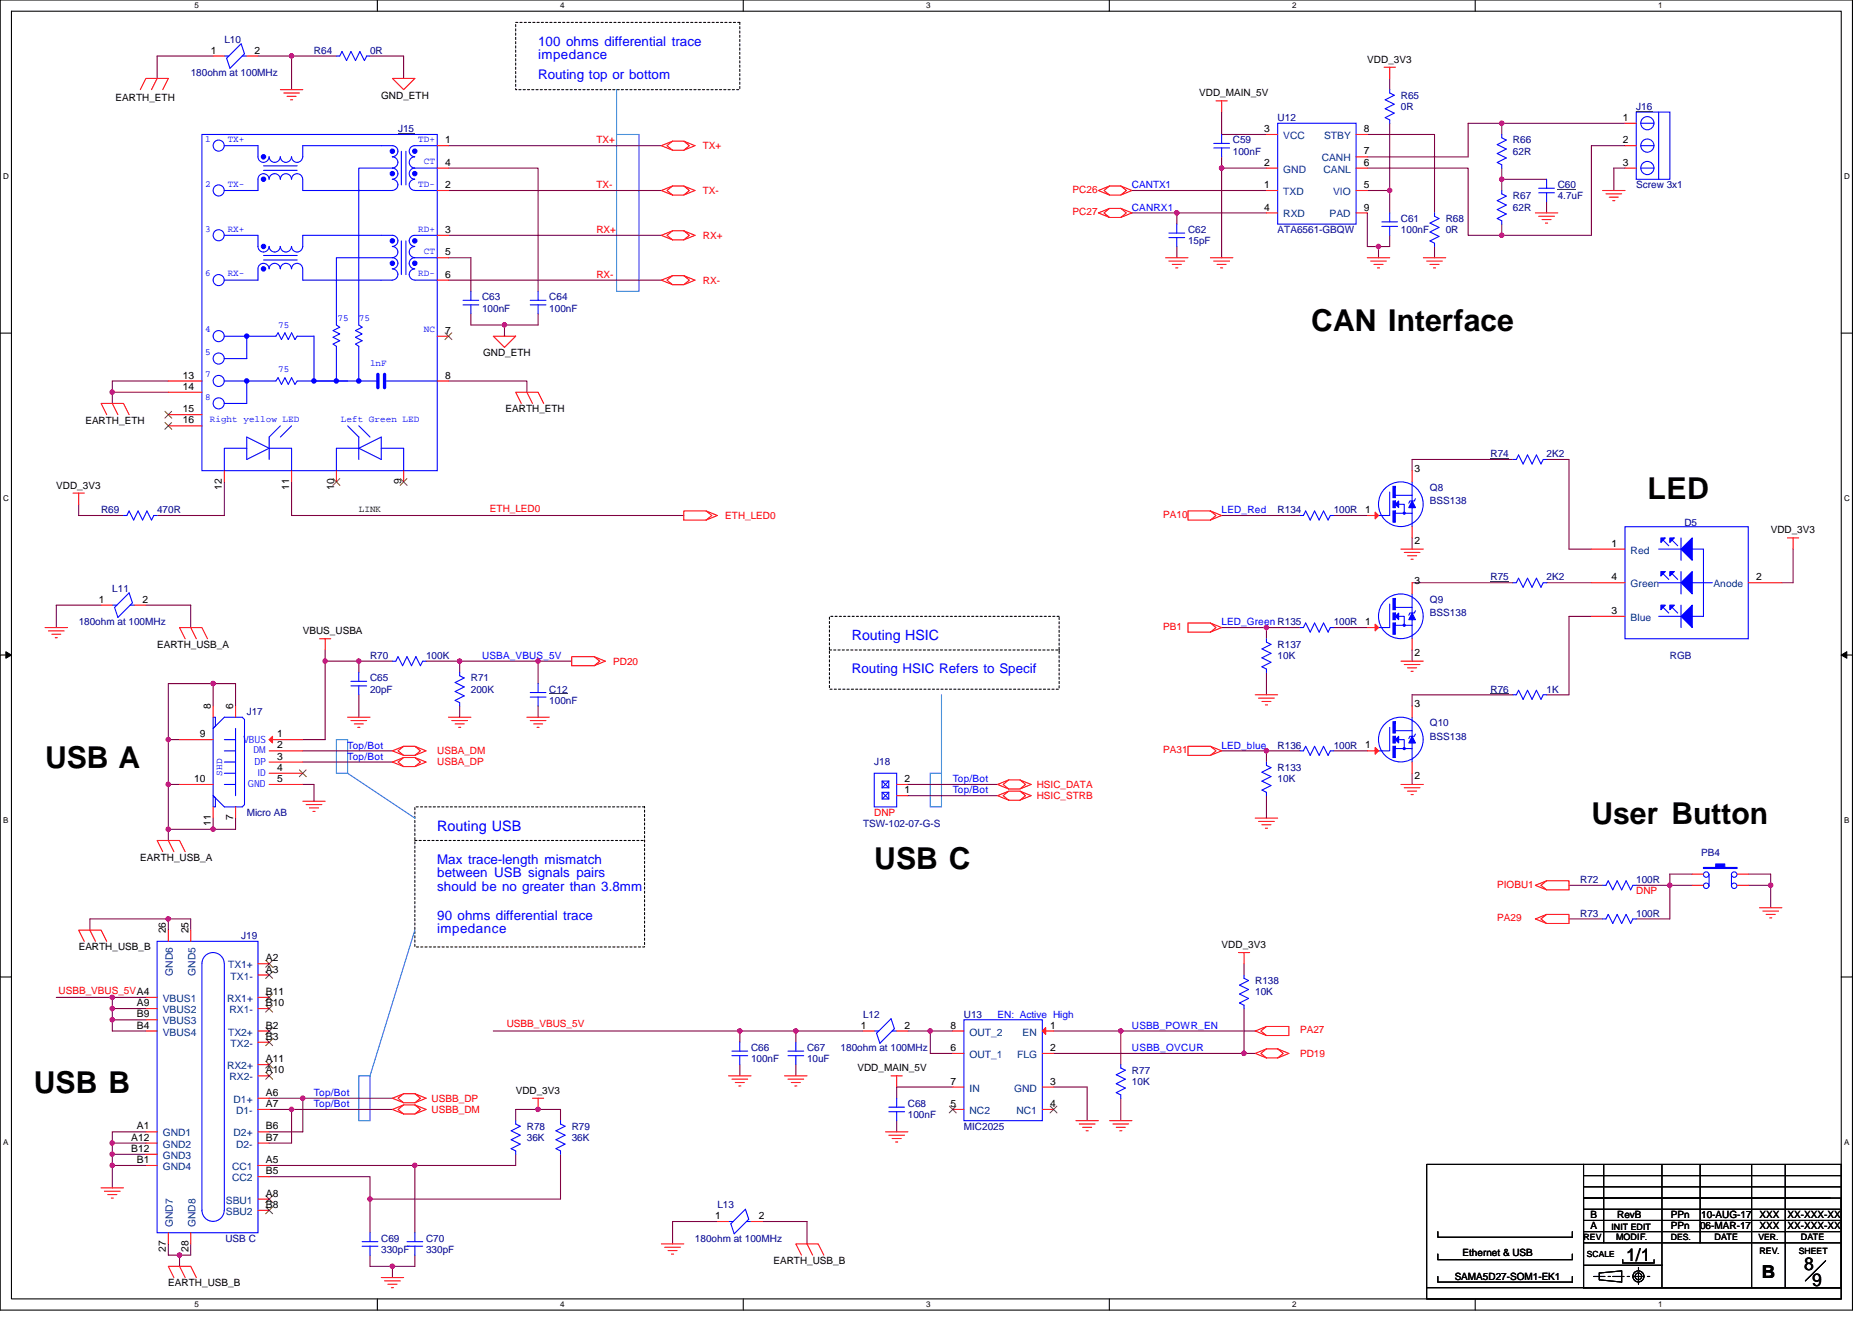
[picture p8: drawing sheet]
<svg xmlns="http://www.w3.org/2000/svg" width="297mm" height="210mm" viewBox="0 0 297 210" stroke-linecap="round" stroke-linejoin="round" font-family="sans-serif">
<path d="M0 0h293.9v207.9h-293.9zM1.8 1.8h290.4v204.3h-290.4z" fill="none" stroke="#000" stroke-width=".17"/>
<g fill="#fff">
<path d="M30.8 .2h.7v1.4h-.7z"/>
<path d="M30.8 206.3h.7v1.4h-.7z"/>
</g>
<path d="M59.9 0v1.8M59.9 206.1v1.8" fill="none" stroke="#000" stroke-width=".17"/>
<g fill="#fff">
<path d="M88.9 .2h.7v1.4h-.7z"/>
<path d="M88.9 206.3h.7v1.4h-.7z"/>
</g>
<path d="M117.9 0v1.8M117.9 206.1v1.8" fill="none" stroke="#000" stroke-width=".17"/>
<g fill="#fff">
<path d="M147 .2h.7v1.4h-.7z"/>
<path d="M147 206.3h.7v1.4h-.7z"/>
</g>
<path d="M176 0v1.8M176 206.1v1.8" fill="none" stroke="#000" stroke-width=".17"/>
<g fill="#fff">
<path d="M205 .2h.7v1.4h-.7z"/>
<path d="M205 206.3h.7v1.4h-.7z"/>
</g>
<path d="M234.1 0v1.8M234.1 206.1v1.8" fill="none" stroke="#000" stroke-width=".17"/>
<g fill="#fff">
<path d="M263.1 .2h.7v1.4h-.7z"/>
<path d="M263.1 206.3h.7v1.4h-.7z"/>
<path d="M.5 27.3h.9v1.4h-.9z"/>
<path d="M292.6 27.3h.9v1.4h-.9z"/>
<path d="M.5 78.4h.9v1.4h-.9z"/>
<path d="M292.6 78.4h.9v1.4h-.9z"/>
</g>
<path d="M0 52.9h1.8M292.2 52.9h1.7" fill="none" stroke="#000" stroke-width=".17"/>
<g fill="#fff">
<path d="M.5 129.5h.8v1.4h-.8z"/>
<path d="M292.6 129.5h.9v1.4h-.9z"/>
</g>
<path d="M0 103.9h1.8M292.2 103.9h1.7" fill="none" stroke="#000" stroke-width=".17"/>
<path d="M.9 103.4l.9 .5-.9 .5zM292.2 103.9l.8-.5v1z" fill="#000" stroke="#000" stroke-width=".16"/>
<g fill="#fff">
<path d="M.5 180.5h.8v1.4h-.8z"/>
<path d="M292.6 180.5h.9v1.4h-.9z"/>
</g>
<g fill="none" stroke="#000" stroke-width=".17">
<path d="M0 155h1.8M292.2 155h1.7M228.2 199v.9h21.3v-.9M228.2 195.4v.9h21.3v-.9M251.3 186.5h40.9M251.3 193.6h40.7M251.3 191.9h40.7M251.3 190.1h39.1M251.3 188.3h40.9M251.3 197.2h40.9M251.3 184.7h-24.9v19.6M251.3 195.4h40.9"/>
<path d="M251.3 184.7h40.9v19.6h-40.9zM251.3 190.1h40.9v14.2h-40.9zM254.5 184.7v12.5M257.5 199.9v.5h5v-.5M263.7 184.7v19.6M269.8 184.7v12.5M277.9 184.7v19.6M283.3 184.7v19.6M226.4 204.3h65.8v1.8h-65.8zM228.2 202.5v.9h21.3v-.9M251.3 200.7h12.4M252.9 202.5h1.8"/>
<path d="M253.8 202l3.5-.4v1.8l-3.5-.3zM255.2 202.5h.3M255.9 202.5h1.8M258.2 202.5h.4M259.1 202.5h1.8M260 201.1v.3M260 202v1.8M261.4 202.5h.4M289.7 200l-3.2 3.2"/>
<circle cx="260" cy="202.5" r=".53"/>
<circle cx="260" cy="202.5" r=".88"/>
</g>
<path d="M81.8 3.6h35.6v10.6h-35.6zM131.6 97.8h36.5v11.5h-36.5zM131.6 103.1h36.5M168.1 103.1h.1M65.8 133.3h36.5M65.8 128h36.5v22.2h-36.5zM102.3 133.3h.1" fill="none" stroke="#000" stroke-width=".17" stroke-dasharray=".3 .3"/>
<path d="M97.8 14.2v7.1M97.8 21.3h3.6v24.9h-3.6zM53.4 117.3h1.8v5.4h-1.8zM149.4 110.2v12.5M55.2 122.7l10.6 7.1M147.6 122.7h1.8v5.3h-1.8zM65.8 147.6l-7.1 23.1M56.9 170.7h1.8v7.1h-1.8z" fill="none" stroke="#0080ff" stroke-width=".17"/>
<g fill="none" stroke="#800040" stroke-width=".17">
<path d="M33.8 8.9h-8.9v3.5M40.9 8.9h5.4M46.3 8.9v5.3M46.3 8.9h7.1M58.7 8.9h5.3v3.5M193.8 17.8v3.5h7.2M220.5 19.6v10.6M220.5 12.4v1.8M238.3 19.6h-5.3v5.3h-16M238.3 19.6v1.7M238.3 19.6h19.5M71.2 26.7h14.2v19.5"/>
<path d="M71.2 23.1h33.7M71.2 37.3h33.7M71.2 30.2h33.7M179.6 33.8h7.1M179.6 30.2h21.4M186.7 39.1v1.8M186.7 33.8v1.8M186.7 33.8h14.3M193.8 24.9v1.8h7.2M193.8 26.7v14.2M217 26.7h16v10.6h5.3M217 21.3h10.6v12.5"/>
<path d="M217 33.8v5.3h1.7M217 30.2h3.5M218.7 39.1v1.8M220.5 37.3v1.8h-1.8M220.5 30.2v3.6M227.6 39.1v1.8M238.3 28.4h7.1M238.3 28.4v1.8M238.3 35.6v1.7M238.3 26.7v1.7M245.4 32v1.8M257.8 26.7h-1.7v3.5"/>
<path d="M257.8 23.1h-5.3v14.2h-14.2M71.2 44.4h33.7M71.2 40.9h3.5v5.3M74.7 49.8v1.8h5.3M80 51.6v1.7M85.4 49.8v1.8h-5.4M17.8 62.2h8.9M17.8 62.2v1.8M26.7 60.5h-8.9v1.7M35.6 76.5v5.3h-10.7M46.3 76.5v5.3h62.2M71.2 60.5h12.4v1.7"/>
<path d="M240.1 72.9h-16v1.8M245.4 72.9h3.6v14.2h3.5M12.5 80v1.8h7.1M16 96h-7.1v3.6M23.2 96h7.1v3.6M193.8 81.8h12.5M193.8 99.6h7.2M201 99.6h5.3M201 99.6v1.7M211.6 99.6h5.4M211.6 81.8h5.4M224.1 92.5h16"/>
<path d="M224.1 85.3v1.8M245.4 92.5h7.1M252.5 97.8h-3.5v12.4h-3.6M284.5 87.1v5.4h-1.8M26.7 117.3v7.2M26.7 117.3h1.8M33.8 112v-3.5h-7.1v8.8M33.8 108.5h3.6v3.5M48 119.1h14.3M51.6 104.9v12.4h-3.6M51.6 104.9h5.3M51.6 103.1v1.8"/>
<path d="M56.9 104.9v1.8M56.9 104.9h5.4M56.9 110.2v3.6M67.6 104.9h5.3M72.9 104.9h12.5M72.9 112v1.8M72.9 104.9v1.8M85.4 112v1.8M85.4 104.9v3.6M85.4 104.9h5.3M193.8 119.1h7.2M201 106.7v3.5"/>
<path d="M201 119.1h5.3M201 119.1v1.8M211.6 119.1h5.4M224.1 103.1v1.8M240.1 110.2h-16v1.8M26.7 124.5v7.1M26.7 124.5h1.8M26.7 131.6v1.7M26.7 131.6h7.1M33.8 129.8v1.8M37.4 129.8v1.8h-3.6M48 120.9h14.3"/>
<path d="M48 124.5h1.8v2.6M144.1 124.5h14.2M144.1 126.2h14.2M201 126.2v3.6M224.1 122.7v1.8M268.5 138.7h-3.5v7.1h-5.4M277.4 138.7h3.6v1.8M8.9 158.2h8.9M17.8 158.2h5.4M17.8 158.2v1.8M26.7 145.8h-12.4v1.8M26.7 145.8v1.8"/>
<path d="M26.7 145.8h3.6v1.8M197.4 152.9v1.8M249 140.5h5.3M249 145.8h5.3M259.6 140.5h8.9M277.4 140.5h3.6M281 140.5v3.5M17.8 160v1.8M17.8 161.8v1.8h5.4M17.8 160h5.4M17.8 161.8h5.4M23.2 179.6h-5.4v1.8"/>
<path d="M42.7 174.2h5.3M42.7 176h3.6v5.4h-3.6M46.3 176h16M48 174.2v5.4h-5.3M48 174.2h14.3M78.3 163.6h39.1M88.9 177.8v-1.8h-7.1v1.8M117.4 168.9v1.8M117.4 163.6v1.8M117.4 163.6h8.9M126.3 163.6v1.8M126.3 168.9v1.8"/>
<path d="M126.3 163.6h10.6M142.3 177.8v1.8M144.1 163.6h3.5M147.6 163.6h3.6M147.6 163.6v3.5h3.6M151.2 172.5h-8.9v1.7M167.2 172.5h5.3v5.3M167.2 163.6h10.6M167.2 167.1h30.2M177.8 163.6v5.3M177.8 174.2v3.6M177.8 163.6h21.4"/>
<path d="M197.4 160v7.1h1.8M17.8 184.9h5.4M17.8 184.9v3.6M17.8 181.4v1.7M17.8 181.4h5.4M17.8 183.1h5.4M17.8 183.1v1.8M26.7 197.4v1.7h1.8M28.5 199.1v1.8M30.3 197.4v1.7h-1.8M42.7 184.9h23.1M42.7 186.7h16v3.5"/>
<path d="M58.7 190.2v5.4M58.7 199.1v1.8h3.6M65.8 184.9v10.7M65.8 199.1v1.8h-3.5v1.8M81.8 183.1v1.8h-16M88.9 183.1v7.1h-30.2M113.8 193.8h-7.1v3.6M120.9 193.8h7.2v3.6"/>
</g>
<g fill="#f0f" stroke="#f0f" stroke-width=".17">
<circle cx="80" cy="51.5" r=".35"/>
<circle cx="17.8" cy="62.2" r=".35"/>
<circle cx="186.7" cy="33.8" r=".35"/>
<circle cx="193.8" cy="26.7" r=".35"/>
<circle cx="238.3" cy="19.5" r=".35"/>
<circle cx="238.3" cy="37.3" r=".35"/>
<circle cx="238.3" cy="28.4" r=".35"/>
<circle cx="220.5" cy="30.2" r=".35"/>
<circle cx="218.7" cy="39.1" r=".35"/>
<circle cx="281" cy="140.4" r=".35"/>
<circle cx="48" cy="174.2" r=".35"/>
<circle cx="46.3" cy="176" r=".35"/>
<circle cx="72.9" cy="104.9" r=".35"/>
<circle cx="197.4" cy="167.1" r=".35"/>
<circle cx="177.8" cy="163.6" r=".35"/>
<circle cx="26.7" cy="117.3" r=".35"/>
<circle cx="26.7" cy="131.6" r=".35"/>
<circle cx="26.7" cy="124.4" r=".35"/>
<circle cx="33.8" cy="108.4" r=".35"/>
<circle cx="33.8" cy="131.6" r=".35"/>
<circle cx="46.3" cy="8.9" r=".35"/>
<circle cx="147.6" cy="163.6" r=".35"/>
<circle cx="126.3" cy="163.6" r=".35"/>
<circle cx="56.9" cy="104.9" r=".35"/>
<circle cx="51.6" cy="104.9" r=".35"/>
<circle cx="17.8" cy="181.3" r=".35"/>
<circle cx="17.8" cy="184.9" r=".35"/>
<circle cx="17.8" cy="183.1" r=".35"/>
<circle cx="28.5" cy="199.1" r=".35"/>
<circle cx="26.7" cy="145.8" r=".35"/>
<circle cx="17.8" cy="160" r=".35"/>
<circle cx="17.8" cy="158.2" r=".35"/>
<circle cx="17.8" cy="161.8" r=".35"/>
<circle cx="117.4" cy="163.6" r=".35"/>
<circle cx="58.7" cy="190.2" r=".35"/>
<circle cx="65.8" cy="184.9" r=".35"/>
<circle cx="85.4" cy="176" r=".35"/>
<circle cx="62.3" cy="200.9" r=".35"/>
<circle cx="264.9" cy="140.4" r=".35"/>
<circle cx="85.4" cy="104.9" r=".35"/>
<circle cx="200.9" cy="119.1" r=".35"/>
<circle cx="200.9" cy="99.6" r=".35"/>
</g>
<g fill="none" stroke="#f00" stroke-width=".17">
<path d="M22.3 14.2l.9-1.8h3.5l-.9 1.8M24.9 12.4l-.9 1.8M33.8 8.9h1.8M39.2 8.9h1.7M44.5 14.2h3.5M45 14.8h2.5M45.5 15.3h1.5M46.1 15.8h.3M53.4 8.9h.1M58.7 8.9h.1M62.3 12.4h3.5l-1.8 1.8zM193 16h1.7"/>
<path d="M193.8 16v1.8M219.6 10.7h1.8M220.5 10.7v1.7M220.5 14.2h.1M220.5 19.6h.1M257.8 19.6h1.8M69.4 23.1h1.8M69.4 30.2h1.8M69.4 37.3h1.8M69.4 26.7h1.8M106.7 22.4l-.9 .7 .9 .7M106.7 29.5l-.9 .7 .9 .7"/>
<path d="M106.7 36.6l-.9 .7 .9 .8M108.5 22.4h-1.8l-1.8 .7 1.8 .7M108.5 29.5h-1.8l-1.8 .7 1.8 .7M108.5 36.6h-1.8l-1.8 .7 1.8 .8M108.5 23.8l.9-.7-.9-.7 1.8 .7-1.8 .7h-1.8M108.5 30.9l.9-.7-.9-.7 1.8 .7-1.8 .7h-1.8M108.5 38.1l.9-.8-.9-.7 1.8 .7-1.8 .8h-1.8M177.8 29.5l.9 .7-.9 .7M177.8 33.1l.9 .7-.9 .7M177.8 29.5l1.8 .7-1.8 .7h-1.7M177.8 33.1l1.8 .7-1.8 .7h-1.7M177.8 29.5h-1.7l-1.8 .7 1.8 .7-.9-.7 .9-.7"/>
<path d="M177.8 33.1h-1.7l-1.8 .7 1.8 .7-.9-.7 .9-.7M186.7 35.6h.1M186.7 39.1h.1M193.8 21.3h.1M193.8 24.9h.1M201 30.2h1.7M201 26.7h1.7M201 21.3h1.7M201 33.8h1.7M215.2 30.2h1.8M215.2 26.7h1.8M215.2 24.9h1.8"/>
<path d="M215.2 21.3h1.8M215.2 33.8h1.8M220.5 33.8h.1M220.5 37.3h.1M227.6 33.8h.1M227.6 39.1h.1M238.3 21.3h.1M238.3 26.7h.1M238.3 30.2h.1M238.3 35.6h.1M243.6 33.8h3.6M244.2 34.3h2.5"/>
<path d="M244.7 34.8h1.4M245.2 35.4h.4M245.4 28.4h.1M245.4 32h.1M254.3 30.2h3.5M254.8 30.8h2.5M255.4 31.3h1.4M255.9 31.8h.3M257.8 23.1h1.8M257.8 26.7h1.8M69.4 53.3h1.8M69.4 44.4h1.8"/>
<path d="M69.4 40.9h1.8M74.7 46.2h.1M74.7 49.8h.1M78.3 53.3h3.5l-1.8 1.8zM85.4 46.2h.1M85.4 49.8h.1M106.7 43.7l-.9 .7 .9 .8M108.5 43.7h-1.8l-1.8 .7 1.8 .8M108.5 45.2l.9-.8-.9-.7 1.8 .7-1.8 .8h-1.8M185 40.9h3.5M185.5 41.4h2.5M186 42h1.4"/>
<path d="M186.6 42.5h.3M192.1 40.9h3.5M192.6 41.4h2.5M193.1 42h1.5M193.7 42.5h.3M217 40.9h3.5M217.5 41.4h2.5M218 42h1.5M218.6 42.5h.3M225.8 40.9h3.6M226.4 41.4h2.5M226.9 42h1.4"/>
<path d="M227.5 42.5h.3M11.6 78.2h1.8M12.5 78.2v1.8M16.9 65.8l-.9-1.8h3.6l.9 1.8M17.8 64l.9 1.8M26.7 60.5h5.3M26.7 62.2h5.3M26.7 65.8h5.3M26.7 67.6h5.3M35.6 74.7v1.8M46.3 74.7v1.8M53.4 74.7v1.8"/>
<path d="M64 74.7v1.8M69.4 60.5h1.8M82.7 64l-.9-1.8h3.6l.9 1.8M83.6 62.2l.9 1.8M224.1 74.7v1.8M240.1 72.9h.1M245.4 72.9h.1M7.2 99.6h3.5M16 96h1.8M19.6 81.8h.1M21.4 96h1.8M24.9 81.8h.1"/>
<path d="M30.3 99.6l.9 1.7M108.5 81.1h3.6l1.7 .7-1.7 .7h-3.6zM112.1 81.1l.8 .7-.8 .7M192.1 98.8l1.7 .8-1.7 .7M192.1 81.1l1.7 .7-1.7 .7M192.1 98.8h-3.6v1.5h3.6M192.1 81.1h-3.6v1.4h3.6M192.1 98.8l.9 .8-.9 .7M192.1 81.1l.9 .7-.9 .7M206.3 99.6h.1M206.3 81.8h.1M211.6 99.6h.1"/>
<path d="M211.6 81.8h.1M217 99.6h1.7M217 81.8h1.7M222.3 87.1h3.5M222.8 87.7h2.5M223.3 88.2h1.5M223.9 88.7h.3M224.1 92.5v1.7M224.1 83.6v1.7M240.1 92.5h.1M245.4 92.5h.1M252.5 87.1h5.3"/>
<path d="M252.5 92.5h5.3M252.5 97.8h5.3M277.4 92.5h5.3M283.6 85.3h1.8M284.5 85.3v1.8M7.7 100.1h2.5M8.2 100.6h1.4M8.8 101.2h.3M28.5 117.3h5.3M29.4 101.3l-.9-1.7h3.5l.9 1.7M33.8 112v1.8M37.4 112v1.8"/>
<path d="M42.7 117.3h5.3M42.7 119.1h5.3M50.7 101.3h1.8M51.6 101.3v1.8M55.2 113.8h3.5M55.7 114.3h2.5M56.2 114.9h1.5M56.8 115.4h.3M56.9 106.7h.1M56.9 110.2h.1M62.3 104.9h.1M64 118.4l-.8 .7 .8 .7"/>
<path d="M64 119.8h1.8l1.8-.7-1.8-.7 .9 .7-.9 .7M65.8 118.4h-1.8l-1.7 .7 1.7 .7M67.6 104.9h.1M71.2 113.8h3.5M71.7 114.3h2.5M72.2 114.9h1.5M72.8 115.4h.3M72.9 106.7h.1M72.9 112h.1M83.6 113.8h3.6M84.1 114.3h2.5M84.7 114.9h1.4"/>
<path d="M85.2 115.4h.4M85.4 108.5h.1M85.4 112h.1M90.7 104.2h3.6l1.8 .7-1.8 .7h-3.6zM94.3 104.2l.9 .7-.9 .7M192.1 118.4l1.7 .7-1.7 .7M192.1 118.4h-3.6v1.4h3.6M192.1 118.4l.9 .7-.9 .7M199.2 110.2h3.5M199.7 110.8h2.5M200.2 111.3h1.5M200.8 111.8h.3"/>
<path d="M201 101.3h.1M201 106.7h.1M206.3 119.1h.1M211.6 119.1h.1M217 119.1h1.7M222.3 104.9h3.5M222.8 105.4h2.5M223.3 106h1.5M223.9 106.5h.3M224.1 101.3v1.8M224.1 112v1.8M240.1 110.2h.1"/>
<path d="M245.4 110.2h.1M25.8 135.1l-.9-1.8h3.6l.9 1.8M26.7 133.3l.9 1.8M28.5 124.5h5.3M33.8 128v1.8M37.4 128v1.8M42.7 120.9h5.3M42.7 122.7h5.3M42.7 124.5h5.3M48 127.1h3.6M48.6 127.7h2.5M49.1 128.2h1.4"/>
<path d="M49.7 128.7h.3M64 120.2l-.8 .7 .8 .7M64 121.6h1.8l1.8-.7-1.8-.7 .9 .7-.9 .7M65.8 120.2h-1.8l-1.7 .7 1.7 .7M142.3 126.2h1.8M142.3 124.5h1.8M160.1 125.2h1.7l1.8-.7-1.8-.8 .9 .8-.9 .7M160.1 127h1.7l1.8-.8-1.8-.7 .9 .7-.9 .8M160.1 123.7l-.9 .8 .9 .7M160.1 125.5l-.9 .7 .9 .8M161.8 123.7h-1.7l-1.8 .8 1.8 .7M161.8 125.5h-1.7l-1.8 .7 1.8 .8"/>
<path d="M199.2 129.8h3.5M199.7 130.3h2.5M200.2 130.9h1.5M200.8 131.4h.3M201 120.9h.1M201 126.2h.1M222.3 124.5h3.5M222.8 125h2.5M223.3 125.5h1.5M223.9 126.1h.3M224.1 120.9v1.8M245.4 139.7l-.9 .8 .9 .7"/>
<path d="M268.5 138.7h1.8M275.6 138.7h1.8M13.4 149.4l-.9-1.8h3.5l.9 1.8M14.3 147.6l.9 1.8M23.2 158.2h1.7M26.7 147.6v1.8M30.3 147.6v1.8M40.9 152.9h1.8M40.9 154.7h1.8M40.9 158.2h1.8M196.5 151.1h1.8M197.4 151.1v1.8"/>
<path d="M197.4 154.7h.1M243.6 140.5l1.8-.8h3.6v1.5h-3.6zM243.6 145.8l1.8-.7h3.6v1.4h-3.6zM245.4 145.1l-.9 .7 .9 .7M254.3 140.5h.1M254.3 145.8h.1M259.6 140.5h.1M259.6 145.8h.1M268.5 140.5h1.8M275.6 140.5h1.8M279.2 144h3.5M279.7 144.5h2.5"/>
<path d="M280.2 145.1h1.5M280.8 145.6h.3M23.2 179.6h1.7M23.2 163.6h1.7M23.2 160h1.7M23.2 161.8h1.7M40.9 160h1.8M40.9 174.2h1.8M40.9 176h1.8M40.9 179.6h1.8M40.9 163.6h1.8M40.9 165.4h1.8"/>
<path d="M40.9 168.9h1.8M40.9 170.7h1.8M64 173.5l-.8 .7 .8 .8M64 175.3l-.8 .7 .8 .7M64 175h1.8l1.8-.8-1.8-.7 .9 .7-.9 .8M64 176.7h1.8l1.8-.7-1.8-.7 .9 .7-.9 .7M65.8 173.5h-1.8l-1.7 .7 1.7 .8M65.8 175.3h-1.8l-1.7 .7 1.7 .7M81.8 177.8h.1M84.5 174.2h1.8M85.4 174.2v1.8M88.9 177.8h.1"/>
<path d="M115.6 170.7h3.6M116.1 171.2h2.5M116.7 171.7h1.4M117.2 172.3h.4M117.4 165.4h.1M117.4 168.9h.1M124.5 170.7h3.6M125 171.2h2.5M125.6 171.7h1.4M126.1 172.3h.3M126.3 165.4h.1M126.3 168.9h.1"/>
<path d="M136.9 163.6h1.8M140.5 179.6h3.6M141.4 170.7h1.8M142.3 170.7v1.8M142.3 163.6h1.8M142.3 174.2h.1M142.3 177.8h.1M151.2 163.6h1.7M151.2 167.1h1.7M151.2 172.5h1.7M151.2 176h1.7M165.4 163.6h1.8"/>
<path d="M165.4 167.1h1.8M165.4 176h1.8M165.4 172.5h1.8M170.7 177.8h3.6M171.3 178.3h2.5M171.8 178.9h1.4M172.3 179.4h.4M176.1 177.8h3.5M176.6 178.3h2.5M177.1 178.9h1.5M177.7 179.4h.3M177.8 168.9h.1"/>
<path d="M177.8 174.2h.1M197.4 160h.1M201 166.4l-.9 .7 .9 .8M201 167.9h1.7l1.8-.8-1.8-.7 .9 .7-.9 .8M201 162.9l-1.8 .7 1.8 .7M201 162.9l-.9 .7 .9 .7M201 162.9h3.5v1.4h-3.5M202.7 166.4h-1.7l-1.8 .7 1.8 .8M16 188.5h3.6M16.6 189h2.5M17.1 189.5h1.4M17.6 190.1h.4"/>
<path d="M23.2 183.1h1.7M23.2 181.4h1.7M23.2 184.9h1.7M26.7 195.6v1.8M30.3 195.6v1.8M40.9 181.4h1.8M40.9 184.9h1.8M40.9 190.2h1.8M40.9 192h1.8M40.9 186.7h1.8M58.7 195.6h.1M58.7 199.1h.1"/>
<path d="M65.8 195.6h.1M65.8 199.1h.1M81.8 183.1h.1M88.9 183.1h.1M104.9 197.4h3.6M105.5 197.9h2.5M106 198.4h1.4M106.5 199h.4M113.8 193.8h1.8M119.2 193.8h1.7M127.2 199.1l-.9-1.7h3.5l.9 1.7M128.1 197.4l.8 1.7"/>
<path d="M141 180.1h2.5M141.6 180.6h1.4M142.1 181.2h.3M27.6 202.7l-.9-1.8h3.6l.9 1.8M28.5 200.9l.9 1.8M60.5 202.7h3.5M61 203.2h2.5M61.5 203.8h1.5M62.1 204.3h.3"/>
</g>
<g fill="none" stroke="#00f" stroke-width=".17">
<path d="M35.6 8.9h.7M36 9.2l2.3-2.3 .5 1.6-2.3 2.3zM38.4 8.9h.8M53.4 8.9h.5l.4-.7 .7 1.4 .7-1.4 .7 1.4 .7-1.4 .7 1.4 .4-.7h.5M202.7 19.6h12.5v16h-12.5zM220.5 14.2v.6l.7 .3-1.4 .7 1.4 .7-1.4 .8 1.4 .6-1.4 .8 .7 .3v.6M259.6 17.8h5.4v10.6h-5.4zM260.3 19.6h2.2M263.2 17.8v10.6M32 21.3h37.4v53.4h-37.4zM35.6 23.1h5.3v1.8a.88 .88 0 0 0 .9 .9 .88 .88 0 0 0 .9-.9M35.6 37.3h5.3v1.8a.88 .88 0 0 0 .9 .9 .88 .88 0 0 0 .9-.9"/>
<path d="M41.8 26.3h5.4M41.8 27h5.4M42.7 28.4a.88 .88 0 0 0-.9-.8 .88 .88 0 0 0-.9 .8v1.8h-5.3M44.5 28.4a.88 .88 0 0 0-.9-.8 .88 .88 0 0 0-.9 .8M44.5 39.1a.88 .88 0 0 1-.9 .9 .88 .88 0 0 1-.9-.9M44.5 24.9a.88 .88 0 0 1-.9 .9 .88 .88 0 0 1-.9-.9M44.5 28.4a.89 .89 0 0 1 .9-.8 .89 .89 0 0 1 .9 .8 .89 .89 0 0 1 .9-.8 .89 .89 0 0 1 .8 .8v1.8h14.3M62.2 37.3a.88 .88 0 0 1 .9 .9 .88 .88 0 0 1-.9 .9 .89 .89 0 0 1 .9 .9 .89 .89 0 0 1-.9 .9M62.2 23.1a.88 .88 0 0 1 .9 .9 .88 .88 0 0 1-.9 .9 .89 .89 0 0 1 .9 .9 .89 .89 0 0 1-.9 .8 .89 .89 0 0 1 .9 .9 .89 .89 0 0 1-.9 .9 .89 .89 0 0 1 .9 .9 .89 .89 0 0 1-.9 .9M62.3 26.7h-5.4v24.9l.6 .3-1.1 .6 1.1 .5-1.1 .5 1.1 .6-1.1 .5 .5 .3v5.6M62.3 23.1h-14.3v1.8a.89 .89 0 0 1-.9 .9 .89 .89 0 0 1-.8-.9 .89 .89 0 0 1-.9 .9 .89 .89 0 0 1-.9-.9M62.3 37.3h-14.3v1.8a.89 .89 0 0 1-.9 .9 .89 .89 0 0 1-.8-.9 .89 .89 0 0 1-.9 .9 .89 .89 0 0 1-.9-.9"/>
<path d="M63.7 24v5.3M63.7 38.2v5.4M64.4 24v5.3M64.4 38.2v5.4M65.8 26.7a.88 .88 0 0 0-.9 .8 .88 .88 0 0 0 .9 .9 .89 .89 0 0 0-.9 .9 .89 .89 0 0 0 .9 .9M65.8 26.7h3.6M65.8 30.2h3.6M69.4 23.1h-3.6a.88 .88 0 0 0-.9 .9 .88 .88 0 0 0 .9 .9 .89 .89 0 0 0-.9 .9 .89 .89 0 0 0 .9 .8M69.4 37.3h-3.6a.88 .88 0 0 0-.9 .9 .88 .88 0 0 0 .9 .9 .89 .89 0 0 0-.9 .9 .89 .89 0 0 0 .9 .9M185.5 37.7h2.5M185.5 37h2.5M186.7 35.6v1.4"/>
<path d="M186.7 37.7v1.4M192.6 23.5h2.5M192.6 22.8h2.5M193.8 21.3v1.5M193.8 23.5v1.4M219.3 35.9h2.5M219.3 35.2h2.5M220.5 33.8v1.4M220.5 35.9v1.4M227.6 33.8v.5l.7 .4-1.4 .7 1.4 .7-1.4 .7 1.4 .7-1.4 .7 .7 .4v.5M238.3 21.3v.6l.7 .3-1.4 .7 1.4 .7-1.4 .8 1.4 .7-1.4 .7 .7 .3v.6M238.3 30.2v.6l.7 .3-1.4 .7 1.4 .7-1.4 .8 1.4 .7-1.4 .7 .7 .3v.6"/>
<path d="M244.2 30.6h2.5M244.2 29.9h2.5M245.4 28.4v1.5M245.4 30.6v1.4M260.3 23.1h2.2M260.3 26.7h2.2M35.6 53.3h8.2l.3-.5 .6 1.1 .5-1.1 .5 1.1 .6-1.1 .5 1.1 .4-.6h2.6v7.2h10.2M39.2 53.3v3.6h-3.6M40.9 42.7v1.8l-5.3-.1M40.9 42.7a.88 .88 0 0 1 .9-.9 .88 .88 0 0 1 .9 .9M41.8 40.5h5.4M41.8 41.3h5.4"/>
<path d="M44.5 42.7a.88 .88 0 0 0-.9-.9 .88 .88 0 0 0-.9 .9M48 42.7a.89 .89 0 0 0-.9-.9 .89 .89 0 0 0-.9 .9 .88 .88 0 0 0-.8-.9 .88 .88 0 0 0-.9 .9M48 42.7v1.7h14.3M62.2 42.7a.88 .88 0 0 1 .9 .9 .88 .88 0 0 1-.9 .8M62.2 40.9a.88 .88 0 0 1 .9 .9 .88 .88 0 0 1-.9 .9M62.3 40.9h-8.9v10.7l.5 .3-1.1 .6 1.1 .5-1.1 .5 1.1 .6-1.1 .5 .6 .3v5.6M65.8 42.7a.88 .88 0 0 0-.9 .9 .88 .88 0 0 0 .9 .8M65.8 44.4h3.6M69.4 40.9h-3.6a.88 .88 0 0 0-.9 .9 .88 .88 0 0 0 .9 .9M73.5 48.4h2.5M73.5 47.6h2.5M74.7 46.2v1.4"/>
<path d="M74.7 48.4v1.4M84.1 48.4h2.5M84.1 47.6h2.5M85.4 46.2v1.4M85.4 48.4v1.4M35.6 60.5h8.2l.3-.6 .6 1.1 .5-1.1 .5 1.1 .6-1.1 .5 1.1 .4-.5h8M39.2 60.5v3.5h-3.6M39.2 71.1h-3.6v3.6M39.2 69.3l3.5 1.8-3.5 1.8zM42.7 71.1h3.6v3.6M44.5 67.6l-1.8 1.7v3.6M46.3 67.6l-1.8 1.7"/>
<path d="M55.2 67.6l1.7 1.7v3.6M56.9 71.1h-3.5v3.6M56.9 71.1l3.6-1.8v3.6zM56.9 67.6l1.8 1.7M60.5 71.1h3.5v3.6M60.9 60.5h8.5M220.5 78.1v3.7h-1.8M224.1 78.6v.9M224.1 76.5v2.1h-2.7M224.6 79.1l-.2 .4h-.7l-.2 .3M240.1 72.9h.5l.4-.7 .7 1.4 .7-1.4 .7 1.4 .7-1.4 .7 1.4 .4-.7h.5M17.8 96h.7"/>
<path d="M18.2 96.4l2.3-2.3 .5 1.6-2.3 2.3zM19.6 81.8h.5l.4-.7 .7 1.4 .7-1.4 .7 1.4 .7-1.4 .7 1.4 .4-.7h.5M20.7 96h.7M206.3 99.6h.5l.4-.8 .7 1.5 .7-1.5 .7 1.5 .7-1.5 .7 1.5 .4-.7h.5M206.3 81.8h.5l.4-.7 .7 1.4 .7-1.4 .7 1.4 .7-1.4 .7 1.4 .4-.7h.5M220.5 95.8v3.8h-1.8M221.4 99.2h1.2M221.4 81.4h1.2M221.9 97.8h.9v1.2M221.9 80h.9v1.3M223 99.2h1.1v2.1M223 81.4h1.1v2.2"/>
<path d="M224.1 96.4v.9M224.1 98.3v.9M224.1 80.5v.9M224.1 94.2v2.2h-2.7M224.6 96.9l-.2 .4h-.7l-.2 .3M240.1 92.5h.5l.4-.8 .7 1.5 .7-1.5 .7 1.5 .7-1.5 .7 1.5 .4-.7h.5M257.8 83.6h19.6v17.7h-19.6zM263.2 87.1h3.5M263.2 92.5h3.5M263.2 97.8h3.5M263.9 85.7l.9 .9M263.9 91l.9 .9"/>
<path d="M263.9 96.4l.9 .9M265.3 85.7l.9 .9M265.3 91l.9 .9M265.3 96.4l.9 .9M266.7 85.3v3.6M266.7 90.7v3.5M266.7 96v3.6M268.5 87.1h1.8v10.7h-1.8M268.5 92.5h3.2M33.8 113.8h.4v1.4l-.4 .4zM35.6 113.8h2.8l.4 .4v13.5l-.4 .3h-2.8l-1.8-1.8v-10.6zM35.6 117.3h1.8"/>
<path d="M35.6 119.1h1.8M37.4 115.6v10.6M55.7 108.8h2.5M55.7 108.1h2.5M56.9 106.7v1.4M56.9 108.8v1.4M62.3 104.9h.5l.4-.7 .7 1.4 .7-1.4 .7 1.4 .7-1.4 .7 1.4 .4-.7h.5M72.9 106.7v.5l.8 .4-1.5 .7 1.5 .7-1.5 .7 1.5 .7-1.5 .7 .7 .4v.5M84.1 110.6h2.5M84.1 109.9h2.5M85.4 108.5v1.4M85.4 110.6v1.4"/>
<path d="M201 101.3v.6l.7 .3-1.5 .8 1.5 .7-1.5 .7 1.5 .7-1.5 .7 .8 .4v.5M206.3 119.1h.5l.4-.7 .7 1.4 .7-1.4 .7 1.4 .7-1.4 .7 1.4 .4-.7h.5M220.5 115.4v3.7h-1.8M221.4 118.8h1.2M221.9 117.3h.9v1.3M223 118.8h1.1v2.1M224.1 115.9v.9M224.1 117.9v.9M224.1 113.8v2.1h-2.7M224.6 116.5l-.2 .3h-.7l-.2 .4M240.1 110.2h.5l.4-.7 .7 1.5 .7-1.5 .7 1.5 .7-1.5 .7 1.5 .4-.8h.5M33.8 126.2l.4 .4v1.4h-.4z"/>
<path d="M35.6 120.9h1.8M35.6 122.7h1.8M35.6 124.5h1.8M138.7 122.7h3.6v5.3h-3.6zM140 125.7h1v1.1h-1zM140 123.9h1v1.1h-1zM140 125.7l1 1.1M140 123.9l1 1.1M141 123.9l-1 1.1M141 125.7l-1 1.1M201 120.9v.5l.7 .4-1.5 .7 1.5 .7-1.5 .7 1.5 .7-1.5 .7 .8 .4v.5M271.2 138.7v1.9"/>
<path d="M274.7 138.7v1.9M24.9 149.4h16v46.2h-16zM32 152.9v39.1M32 152.9a1.77 1.77 0 0 1 1.8-1.8 1.77 1.77 0 0 1 1.8 1.8M35.6 152.9v39.1M197.4 154.7v.5l.7 .4-1.4 .7 1.4 .7-1.4 .7 1.4 .7-1.4 .7 .7 .4v.5M254.3 140.5h.5l.4-.8 .7 1.5 .7-1.5 .7 1.5 .7-1.5 .7 1.5 .4-.7h.5M254.3 145.8h.5l.4-.7 .7 1.4 .7-1.4 .7 1.4 .7-1.4 .7 1.4 .4-.7h.5M81.8 177.8v.5l.7 .4-1.4 .7 1.4 .7-1.4 .7 1.4 .7-1.4 .7 .7 .4v.5M88.9 177.8v.5l.8 .4-1.5 .7 1.5 .7-1.5 .7 1.5 .7-1.5 .7 .7 .4v.5M116.1 167.5h2.5M116.1 166.8h2.5"/>
<path d="M117.4 165.4v1.4M117.4 167.5v1.4M125 167.5h2.5M125 166.8h2.5M126.3 165.4v1.4M126.3 167.5v1.4M138.7 163.6h.7M139.1 163.9l2.3-2.3 .5 1.6-2.3 2.3zM141 176.4h2.5M141 175.7h2.5M141.6 163.6h.7M142.3 174.2v1.5"/>
<path d="M142.3 176.4v1.4M152.9 161.8h12.5v16h-12.5zM177.8 168.9v.5l.8 .4-1.5 .7 1.5 .7-1.5 .7 1.5 .7-1.5 .8 .7 .3v.5M32 192a1.77 1.77 0 0 0 1.8 1.8 1.77 1.77 0 0 0 1.8-1.8M57.5 197.7h2.5M57.5 197h2.5M58.7 195.6v1.4M58.7 197.7v1.4M64.6 197.7h2.5M64.6 197h2.5M65.8 195.6v1.4M65.8 197.7v1.4"/>
<path d="M115.6 193.8h.7M116 194.2l2.3-2.3 .5 1.5-2.3 2.3zM118.4 193.8h.8"/>
<circle cx="261.4" cy="19.5" r="1.05"/>
<circle cx="34.7" cy="30.2" r=".88"/>
<circle cx="34.7" cy="23.1" r=".88"/>
<circle cx="34.7" cy="37.3" r=".88"/>
<circle cx="261.4" cy="26.7" r="1.05"/>
<circle cx="261.4" cy="23.1" r="1.05"/>
<circle cx="34.7" cy="44.4" r=".88"/>
<circle cx="34.7" cy="53.3" r=".88"/>
<circle cx="34.7" cy="56.9" r=".88"/>
<circle cx="34.7" cy="60.4" r=".88"/>
<circle cx="34.7" cy="64" r=".88"/>
<circle cx="222.3" cy="80" r="3.5"/>
<circle cx="222.3" cy="97.8" r="3.5"/>
<circle cx="222.3" cy="117.3" r="3.5"/>
<circle cx="270.7" cy="138.8" r=".43"/>
<circle cx="275.2" cy="138.8" r=".43"/>
<circle cx="270.7" cy="140.5" r=".43"/>
<circle cx="275.2" cy="140.5" r=".43"/>
</g>
<g fill="#f00" stroke="#f00" stroke-width=".17">
<path d="M165.4 163.6l.5-.6v1.1z"/>
<path d="M42.7 117.3l.5-.5v1.1z"/>
<path d="M218.2 99l.5 .6-.5 .5z"/>
<path d="M218.2 81.3l.5 .5-.5 .5z"/>
<path d="M218.2 118.6l.5 .5-.5 .6z"/>
</g>
<g fill="none" stroke="#804000" stroke-width=".16">
<path d="M70.6 52.8l1.1 1.1M71.7 52.8l-1.1 1.1M26.2 65.3l1.1 1M26.2 67l1.1 1.1M27.2 65.3l-1 1M27.2 67l-1 1.1M52.8 75.9l1.1 1.1M53.9 75.9l-1.1 1.1M63.5 75.9l1.1 1.1M64.6 75.9l-1.1 1.1M47.5 122.2l1.1 1M48.6 122.2l-1.1 1"/>
<path d="M42.2 152.4l1.1 1.1M42.2 154.2l1.1 1M42.2 157.7l1.1 1.1M42.2 159.5l1.1 1.1M43.2 152.4l-1 1.1M43.2 154.2l-1 1M43.2 157.7l-1 1.1M43.2 159.5l-1 1.1M42.2 163l1.1 1.1M42.2 164.8l1.1 1.1M42.2 168.4l1.1 1.1M42.2 170.2l1.1 1"/>
<path d="M43.2 163l-1 1.1M43.2 164.8l-1 1.1M43.2 168.4l-1 1.1M43.2 170.2l-1 1M150.6 175.5l1.1 1.1M151.7 175.5l-1.1 1.1M166.6 175.5l1.1 1.1M167.7 175.5l-1.1 1.1M42.2 189.7l1.1 1.1M42.2 191.5l1.1 1.1M43.2 189.7l-1 1.1M43.2 191.5l-1 1.1"/>
</g>
<path d="M259.6 17.6h2.6M63.2 21.2h2.5M247.2 30.1h2.9M236.5 72.8h2.9M236.5 92.3h2.9M87.2 110.1h2.9M236.5 110.1h2.9" fill="none" stroke="#000080" stroke-width=".16"/>
<g fill="#00f" stroke="#00f" stroke-width=".17">
<path d="M270.3 137.6h1.9v-.5h1.5v.5h1.9v.2h-5.3z" fill-rule="evenodd"/>
<path d="M221.9 97.3v1l-.5-.5z" fill-rule="evenodd"/>
<path d="M221 95v1.7h.4v-1.7z" fill-rule="evenodd"/>
<path d="M221 98.8v1.8h.4v-1.8z" fill-rule="evenodd"/>
<path d="M221 97.3v1h.4v-1z" fill-rule="evenodd"/>
<path d="M224.1 97.3l.5 1h-1.1z" fill-rule="evenodd"/>
<path d="M268.5 85.3v3.6l-1.8-1.8z" fill-rule="evenodd"/>
<path d="M265 85.3h.7l-.7 .8z" fill-rule="evenodd"/>
<path d="M263.5 85.3h.7l-.7 .8z" fill-rule="evenodd"/>
<path d="M263.5 90.7h.7l-.7 .7z" fill-rule="evenodd"/>
<path d="M265 90.7h.7l-.7 .7z" fill-rule="evenodd"/>
<path d="M268.5 90.7v3.5l-1.8-1.7z" fill-rule="evenodd"/>
<path d="M263.5 96h.7l-.7 .7z" fill-rule="evenodd"/>
<path d="M265 96h.7l-.7 .7z" fill-rule="evenodd"/>
<path d="M268.5 96v3.6l-1.8-1.8z" fill-rule="evenodd"/>
<path d="M221.9 79.5v1l-.5-.5z" fill-rule="evenodd"/>
<path d="M221 77.2v1.8h.4v-1.8z" fill-rule="evenodd"/>
<path d="M221 81.1v1.7h.4v-1.7z" fill-rule="evenodd"/>
<path d="M221 79.5v1h.4v-1z" fill-rule="evenodd"/>
<path d="M224.1 79.5l.5 1h-1.1z" fill-rule="evenodd"/>
<path d="M221.9 116.8v1.1l-.5-.6z" fill-rule="evenodd"/>
<path d="M221 114.5v1.8h.4v-1.8z" fill-rule="evenodd"/>
<path d="M221 118.4v1.8h.4v-1.8z" fill-rule="evenodd"/>
<path d="M221 116.8v1.1h.4v-1.1z" fill-rule="evenodd"/>
<path d="M224.1 116.8l.5 1.1h-1.1z" fill-rule="evenodd"/>
<circle cx="222.8" cy="99.2" r=".17"/>
<circle cx="222.8" cy="81.4" r=".17"/>
<circle cx="222.8" cy="118.8" r=".17"/>
<circle cx="39.1" cy="53.3" r=".35"/>
<circle cx="39.1" cy="60.4" r=".35"/>
<circle cx="62.3" cy="24" r=".35"/>
<circle cx="62.3" cy="27.5" r=".35"/>
<circle cx="65.8" cy="24" r=".35"/>
<circle cx="65.8" cy="27.5" r=".35"/>
<circle cx="62.3" cy="38.2" r=".35"/>
<circle cx="62.3" cy="41.8" r=".35"/>
<circle cx="65.8" cy="38.2" r=".35"/>
<circle cx="65.8" cy="41.8" r=".35"/>
<circle cx="41.8" cy="24.9" r=".35"/>
<circle cx="41.8" cy="28.4" r=".35"/>
<circle cx="41.8" cy="39.1" r=".35"/>
<circle cx="41.8" cy="42.7" r=".35"/>
<circle cx="56.9" cy="60.4" r=".35"/>
<circle cx="49.8" cy="60.4" r=".35"/>
<circle cx="53.4" cy="60.4" r=".35"/>
</g>
<path d="M60 59.4v2.1M61 59.4v2.1" fill="none" stroke="#00f" stroke-width=".53"/>
<g font-size="4.8">
<text x="208.1" y="52.5">CAN Interface</text>
<text x="261.4" y="79.1">LED</text>
<text x="7.2" y="121.8">USB A</text>
<text x="252.5" y="130.7">User Button</text>
<text x="138.7" y="137.8">USB C</text>
<text x="5.4" y="173.4">USB B</text>
</g>
<g font-size="2.8">
<text x="258" y="200">1/1</text>
<text x="279.5" y="202.8">B</text>
<text x="286.3" y="201.5">8</text>
<text x="287.5" y="204">9</text>
</g>
<text font-size="2.3" fill="#00f" x="69.4" y="131.8">Routing USB</text>
<text font-size="2.2" fill="#00f" x="135.2" y="101.6">Routing HSIC</text>
<g font-size="2.1" fill="#00f">
<text x="85.4" y="7.2">100 ohms differential trace</text>
<text x="85.4" y="9.4">impedance</text>
<text x="85.4" y="12.6">Routing top or bottom</text>
<text x="135.2" y="106.8">Routing HSIC Refers to Specif</text>
<text x="69.4" y="137">Max trace-length mismatch</text>
<text x="69.4" y="139.2">between USB signals pairs</text>
<text x="69.4" y="141.4">should be no greater than 3.8mm</text>
<text x="69.4" y="145.9">90 ohms differential trace</text>
<text x="69.4" y="148.1">impedance</text>
</g>
<g font-size="1.6">
<text x="33.5" y="8.5">1</text>
<text x="40.4" y="8.5">2</text>
<text x="217" y="9.9">VDD_3V3</text>
<text x="18.3" y="16">EARTH_ETH</text>
<text x="60.5" y="15.6">GND_ETH</text>
<text x="190.3" y="15.3">VDD_MAIN_5V</text>
<text x="70.6" y="22.7">1</text>
<text x="200.6" y="21">3</text>
<text x="216.4" y="21">8</text>
<text x="257.5" y="19.2">1</text>
<text x="257.5" y="22.7">2</text>
<text x="70.6" y="29.8">2</text>
<text x="70.6" y="26.3">4</text>
<text x="200.6" y="29.8">1</text>
<text x="200.6" y="26.3">2</text>
<text x="216.4" y="24.5">7</text>
<text x="216.4" y="29.8">5</text>
<text x="216.4" y="26.3">6</text>
<text x="257.5" y="26.3">3</text>
<text x="200.6" y="33.4">4</text>
<text x="216.4" y="33.4">9</text>
<text x="70.6" y="37">3</text>
<text x="70.6" y="40.5">5</text>
<text x="70.6" y="44.1">6</text>
<text x="70.6" y="53">7</text>
<text x="76.7" y="56.5">GND_ETH</text>
<text x="29" y="60.1">13</text>
<text x="29" y="61.8">14</text>
<text x="29" y="65.4">15</text>
<text x="70.6" y="60.1">8</text>
<text x="80.2" y="65.4">EARTH_ETH</text>
<text x="13.5" y="67.2">EARTH_ETH</text>
<text x="29" y="67.2">16</text>
<text x="8.9" y="77.5">VDD_3V3</text>
<text x="35.2" y="77.7" transform="rotate(-90 35.2 77.7)">12</text>
<text x="45.9" y="77.7" transform="rotate(-90 45.9 77.7)">11</text>
<text x="53" y="77.7" transform="rotate(-90 53 77.7)">10</text>
<text x="63.7" y="76.8" transform="rotate(-90 63.7 76.8)">9</text>
<text x="224.4" y="74.9">3</text>
<text x="216.6" y="81.4">1</text>
<text x="224.4" y="86.3">2</text>
<text x="255.7" y="86.7">1</text>
<text x="281" y="84.6">VDD_3V3</text>
<text x="15.7" y="95.6">1</text>
<text x="22.6" y="95.6">2</text>
<text x="224.4" y="92.6">3</text>
<text x="255.7" y="92.1">4</text>
<text x="278.7" y="92.1">2</text>
<text x="48" y="100.6">VBUS_USBA</text>
<text x="216.6" y="99.2">1</text>
<text x="255.7" y="97.4">3</text>
<text x="24.9" y="102.8">EARTH_USB_A</text>
<text x="224.4" y="104">2</text>
<text x="33.4" y="112.5" transform="rotate(-90 33.4 112.5)">8</text>
<text x="37" y="112.5" transform="rotate(-90 37 112.5)">6</text>
<text x="224.4" y="112.2">3</text>
<text x="31.7" y="117">9</text>
<text x="44" y="117">1</text>
<text x="44" y="118.7">2</text>
<text x="216.6" y="118.7">1</text>
<text x="30.8" y="124.1">10</text>
<text x="44" y="120.5">3</text>
<text x="44" y="122.3">4</text>
<text x="44" y="124.1">5</text>
<text x="143.5" y="125.9">1</text>
<text x="143.5" y="124.1">2</text>
<text x="224.4" y="123.6">2</text>
<text x="33.4" y="131.1" transform="rotate(-90 33.4 131.1)">11</text>
<text x="37" y="130.2" transform="rotate(-90 37 130.2)">7</text>
<text x="22.3" y="136.5">EARTH_USB_A</text>
<text x="26.3" y="148.1" transform="rotate(-90 26.3 148.1)">26</text>
<text x="29.9" y="148.1" transform="rotate(-90 29.9 148.1)">25</text>
<text x="12.5" y="150.8">EARTH_USB_B</text>
<text x="42.2" y="152.5">A2</text>
<text x="42.2" y="154.3">A3</text>
<text x="193.8" y="150.4">VDD_3V3</text>
<text x="21.7" y="159.6">A9</text>
<text x="21.7" y="161.4">B9</text>
<text x="42.2" y="159.6">B10</text>
<text x="42.2" y="157.9">B11</text>
<text x="21.7" y="163.2">B4</text>
<text x="42.2" y="163.2">B2</text>
<text x="42.2" y="165">B3</text>
<text x="136.6" y="163.2">1</text>
<text x="143.5" y="163.2">2</text>
<text x="150.8" y="163.2">8</text>
<text x="150.8" y="166.8">6</text>
<text x="166.6" y="166.8">2</text>
<text x="166.6" y="163.2">1</text>
<text x="42.2" y="173.9">A6</text>
<text x="42.2" y="170.3">A10</text>
<text x="42.2" y="168.5">A11</text>
<text x="81.8" y="173.5">VDD_3V3</text>
<text x="136.1" y="170">VDD_MAIN_5V</text>
<text x="150.8" y="172.1">7</text>
<text x="166.6" y="172.1">3</text>
<text x="21.7" y="179.2">A1</text>
<text x="42.2" y="175.6">A7</text>
<text x="42.2" y="179.2">B6</text>
<text x="150.8" y="175.6">5</text>
<text x="166.6" y="175.6">4</text>
<text x="20.8" y="182.8">B12</text>
<text x="20.8" y="181">A12</text>
<text x="21.7" y="184.5">B1</text>
<text x="42.2" y="184.5">A5</text>
<text x="42.2" y="181">B7</text>
<text x="42.2" y="186.3">B5</text>
<text x="42.2" y="189.9">A8</text>
<text x="42.2" y="191.6">B8</text>
<text x="113.5" y="193.4">1</text>
<text x="120.4" y="193.4">2</text>
<text x="252.3" y="195.1">A</text>
<text x="252.3" y="193.3">B</text>
<text x="256.6" y="193.3">RevB</text>
<text x="265.1" y="195.1">PPn</text>
<text x="265.1" y="193.3">PPn</text>
<text x="269.8" y="195.1">06-MAR-17</text>
<text x="269.9" y="193.3">10-AUG-17</text>
<text x="279.2" y="195.1">XXX</text>
<text x="279.2" y="193.3">XXX</text>
<text x="283.6" y="195.1">XX-XXX-XX</text>
<text x="283.6" y="193.3">XX-XXX-XX</text>
<text x="26.3" y="198.6" transform="rotate(-90 26.3 198.6)">27</text>
<text x="29.9" y="198.6" transform="rotate(-90 29.9 198.6)">28</text>
<text x="122.7" y="200.6">EARTH_USB_B</text>
<text x="230.8" y="203.1">SAMA5D27-SOM1-EK1</text>
<text x="232.1" y="199.3">Ethernet &amp; USB</text>
<text x="26.7" y="204.1">EARTH_USB_B</text>
</g>
<g font-size="1.6" fill="#000080">
<text x="35.6" y="6.8">L10</text>
<text x="49.8" y="8.5">R64</text>
<text x="58.7" y="8.5">0R</text>
<text x="30.3" y="12.1">180ohm at 100MHz</text>
<text x="222.3" y="15.6">R65</text>
<text x="222.3" y="17.4">0R</text>
<text x="259.6" y="17.4">J16</text>
<text x="63.2" y="21">J15</text>
<text x="195.6" y="22.8">C59</text>
<text x="202.7" y="19.2">U12</text>
<text x="240.1" y="22.8">R66</text>
<text x="195.6" y="24.5">100nF</text>
<text x="240.1" y="24.5">62R</text>
<text x="247.2" y="29.9">C60</text>
<text x="259.6" y="29.9">Screw 3x1</text>
<text x="222.3" y="35.2">C61</text>
<text x="229.4" y="35.2">R68</text>
<text x="240.1" y="31.6">R67</text>
<text x="240.1" y="33.4">62R</text>
<text x="247.2" y="31.6">4.7uF</text>
<text x="188.5" y="37">C62</text>
<text x="188.5" y="38.8">15pF</text>
<text x="202.7" y="37">ATA6561-GBQW</text>
<text x="222.3" y="37">100nF</text>
<text x="229.4" y="37">0R</text>
<text x="76.5" y="47.6">C63</text>
<text x="87.2" y="47.6">C64</text>
<text x="76.5" y="49.4">100nF</text>
<text x="87.2" y="49.4">100nF</text>
<text x="226.9" y="77.9">Q8</text>
<text x="236.5" y="72.5">R74</text>
<text x="245.4" y="72.5">2K2</text>
<text x="16" y="81.4">R69</text>
<text x="24.9" y="81.4">470R</text>
<text x="202.7" y="81.4">R134</text>
<text x="211.6" y="81.4">100R</text>
<text x="226.9" y="80">BSS138</text>
<text x="267.3" y="83.4">D5</text>
<text x="17.8" y="93.9">L11</text>
<text x="226.9" y="95.7">Q9</text>
<text x="236.5" y="92.1">R75</text>
<text x="245.4" y="92.1">2K2</text>
<text x="12.5" y="99.2">180ohm at 100MHz</text>
<text x="211.6" y="99.2">100R</text>
<text x="226.9" y="97.8">BSS138</text>
<text x="58.7" y="104.5">R70</text>
<text x="67.6" y="104.5">100K</text>
<text x="202.7" y="102.8">R137</text>
<text x="202.7" y="104.5">10K</text>
<text x="265" y="104.5">RGB</text>
<text x="39.2" y="113.4">J17</text>
<text x="58.7" y="108.1">C65</text>
<text x="58.7" y="109.9">20pF</text>
<text x="74.7" y="108.1">R71</text>
<text x="74.7" y="109.9">200K</text>
<text x="87.2" y="109.9">C12</text>
<text x="87.2" y="111.7">100nF</text>
<text x="236.5" y="109.9">R76</text>
<text x="245.4" y="109.9">1K</text>
<text x="202.7" y="118.8">R136</text>
<text x="211.6" y="118.8">100R</text>
<text x="226.9" y="115.2">Q10</text>
<text x="226.9" y="117.3">BSS138</text>
<text x="138.7" y="121.4">J18</text>
<text x="202.7" y="122.3">R133</text>
<text x="202.7" y="124.1">10K</text>
<text x="39.2" y="129.4">Micro AB</text>
<text x="136.9" y="131.2">TSW-102-07-G-S</text>
<text x="269.9" y="135.8">PB4</text>
<text x="250.7" y="140.1">R72</text>
<text x="259.6" y="140.1">100R</text>
<text x="38.3" y="149">J19</text>
<text x="250.7" y="145.4">R73</text>
<text x="259.6" y="145.4">100R</text>
<text x="136.9" y="161.4">L12</text>
<text x="152.9" y="161.4">U13</text>
<text x="199.2" y="156.1">R138</text>
<text x="199.2" y="157.9">10K</text>
<text x="119.2" y="166.8">C66</text>
<text x="128.1" y="166.8">C67</text>
<text x="133.4" y="166.8">180ohm at 100MHz</text>
<text x="119.2" y="168.6">100nF</text>
<text x="128.1" y="168.6">10uF</text>
<text x="179.6" y="170.3">R77</text>
<text x="179.6" y="172.1">10K</text>
<text x="83.6" y="179.2">R78</text>
<text x="90.7" y="179.2">R79</text>
<text x="144.1" y="175.7">C68</text>
<text x="144.1" y="177.4">100nF</text>
<text x="152.9" y="179.2">MIC2025</text>
<text x="83.6" y="181">36K</text>
<text x="90.7" y="181">36K</text>
<text x="113.8" y="191.7">L13</text>
<text x="35.8" y="197">USB C</text>
<text x="60.5" y="197">C69</text>
<text x="67.6" y="197">C70</text>
<text x="110.3" y="197">180ohm at 100MHz</text>
<text x="60.5" y="198.8">330pF</text>
<text x="67.6" y="198.8">330pF</text>
</g>
<g font-size="1.6" fill="#f00">
<text x="94.6" y="22.8">TX+</text>
<text x="111.5" y="23.6">TX+</text>
<text x="94.6" y="29.9">TX-</text>
<text x="111.5" y="30.8">TX-</text>
<text x="170.2" y="30.6">PC26</text>
<text x="170.2" y="34.1">PC27</text>
<text x="94.6" y="37">RX+</text>
<text x="111.5" y="37.9">RX+</text>
<text x="94.6" y="44.1">RX-</text>
<text x="111.5" y="45">RX-</text>
<text x="77.7" y="81.2">ETH_LED0</text>
<text x="115.1" y="82.3">ETH_LED0</text>
<text x="184.6" y="82.1">PA10</text>
<text x="184.6" y="99.9">PB1</text>
<text x="97.3" y="105.4">PD20</text>
<text x="69.4" y="119.7">USBA_DM</text>
<text x="184.6" y="119.5">PA31</text>
<text x="69.4" y="121.4">USBA_DP</text>
<text x="164.5" y="125">HSIC_DATA</text>
<text x="138.7" y="129.4">DNP</text>
<text x="164.5" y="126.8">HSIC_STRB</text>
<text x="237.6" y="140.8">PIOBU1</text>
<text x="259.6" y="141.9">DNP</text>
<text x="237.6" y="146.2">PA29</text>
<text x="9.3" y="157.7">USBB_VBUS_5VA4</text>
<text x="80.4" y="163">USBB_VBUS_5V</text>
<text x="206.3" y="167.7">PD19</text>
<text x="206.3" y="163.9">PA27</text>
<text x="68.5" y="174.8">USBB_DP</text>
<text x="68.5" y="176.6">USBB_DM</text>
</g>
<g font-size="1.6" fill="#004080">
<text x="203.6" y="22.1">VCC</text>
<text x="210.1" y="22.1">STBY</text>
<text x="203.6" y="27.4">GND</text>
<text x="209.7" y="25.6">CANH</text>
<text x="210" y="27.4">CANL</text>
<text x="203.6" y="30.9">TXD</text>
<text x="203.6" y="34.5">RXD</text>
<text x="211" y="34.5">PAD</text>
<text x="211.5" y="30.9">VIO</text>
<text x="258.7" y="87.8">Red</text>
<text x="258.7" y="93.2">Green</text>
<text x="271.9" y="93.2">Anode</text>
<text x="258.7" y="98.5">Blue</text>
<text x="27.4" y="154.8" transform="rotate(-90 27.4 154.8)">GND6</text>
<text x="31" y="154.8" transform="rotate(-90 31 154.8)">GND5</text>
<text x="36.2" y="153.6">TX1+</text>
<text x="36.6" y="155.4">TX1-</text>
<text x="25.8" y="159">VBUS1</text>
<text x="25.8" y="160.7">VBUS2</text>
<text x="36" y="159">RX1+</text>
<text x="36.4" y="160.7">RX1-</text>
<text x="25.8" y="164.3">VBUS4</text>
<text x="25.8" y="162.5">VBUS3</text>
<text x="36.2" y="164.3">TX2+</text>
<text x="36.6" y="166.1">TX2-</text>
<text x="153.8" y="164.3">OUT_2</text>
<text x="153.8" y="167.9">OUT_1</text>
<text x="161.4" y="167.9">FLG</text>
<text x="162.3" y="164.3">EN</text>
<text x="36" y="169.6">RX2+</text>
<text x="36.4" y="171.4">RX2-</text>
<text x="153.8" y="173.2">IN</text>
<text x="160.9" y="173.2">GND</text>
<text x="37.1" y="175">D1+</text>
<text x="37.5" y="176.7">D1-</text>
<text x="153.8" y="176.7">NC2</text>
<text x="161.3" y="176.7">NC1</text>
<text x="25.8" y="183.9">GND3</text>
<text x="25.8" y="182.1">GND2</text>
<text x="25.8" y="180.3">GND1</text>
<text x="25.8" y="185.6">GND4</text>
<text x="36.8" y="185.6">CC1</text>
<text x="37.1" y="180.3">D2+</text>
<text x="37.5" y="182.1">D2-</text>
<text x="35.8" y="191">SBU1</text>
<text x="36.8" y="187.4">CC2</text>
<text x="27.4" y="194.7" transform="rotate(-90 27.4 194.7)">GND7</text>
<text x="31" y="194.7" transform="rotate(-90 31 194.7)">GND8</text>
<text x="35.8" y="192.7">SBU2</text>
</g>
<g font-size="1.6" fill="#00f">
<text x="179.6" y="29.9">CANTX1</text>
<text x="179.6" y="33.4">CANRX1</text>
<text x="193.8" y="81.4">LED_Red</text>
<text x="193.8" y="99.2">LED_Green R135</text>
<text x="76.5" y="104.5">USBA_VBUS_5V</text>
<text x="38.6" y="117.8">VBUS</text>
<text x="55.2" y="118.8">Top/Bot</text>
<text x="193.8" y="118.8">LED_blue</text>
<text x="40.4" y="121.3">DP</text>
<text x="55.2" y="120.5">Top/Bot</text>
<text x="151.2" y="124.1">Top/Bot</text>
<text x="151.2" y="125.9">Top/Bot</text>
<text x="158.3" y="161.4">EN: Active High</text>
<text x="179.6" y="163.2">USBB_POWR_EN</text>
<text x="179.6" y="166.8">USBB_OVCUR</text>
<text x="49.8" y="173.9">Top/Bot</text>
<text x="49.8" y="175.7">Top/Bot</text>
</g>
<g font-size="1.5" fill="#00f">
<text x="32.6" y="22.5">1</text>
<text x="36.1" y="22.5">TX+</text>
<text x="66.4" y="22.5">TD+</text>
<text x="32.6" y="29.6">2</text>
<text x="36.1" y="29.6">TX-</text>
<text x="66.4" y="29.6">TD-</text>
<text x="67.2" y="26.1">CT</text>
<text x="32.6" y="36.7">3</text>
<text x="36.1" y="36.7">RX+</text>
<text x="66.4" y="36.7">RD+</text>
<text x="67.2" y="40.3">CT</text>
<text x="32.6" y="43.9">6</text>
<text x="36.1" y="43.9">RX-</text>
<text x="66.4" y="43.9">RD-</text>
<text x="32.6" y="52.7">4</text>
<text x="44.1" y="52">75</text>
<text x="53.5" y="51">75</text>
<text x="56.9" y="51">75</text>
<text x="67.2" y="52.7">NC</text>
<text x="32.6" y="56.3">5</text>
<text x="32.6" y="59.9">7</text>
<text x="44.1" y="59">75</text>
<text x="58.7" y="58.1">1nF</text>
<text x="32.6" y="63.4">8</text>
<text x="33.3" y="67">Right yellow LED</text>
<text x="54.1" y="67">Left Green LED</text>
<text x="40.2" y="119.5">DM</text>
<text x="35.3" y="123" transform="rotate(-90 35.3 123)">SHD</text>
<text x="39.3" y="124.9">GND</text>
<text x="40.9" y="123.1">ID</text>
</g>
<text font-size="1.5" x="56.9" y="81.2">LINK</text>
<g font-size="1.4">
<text x="251.3" y="196.7">REV</text>
<text x="255.7" y="195.1">INIT EDIT</text>
<text x="256.4" y="196.7">MODIF.</text>
<text x="265.1" y="196.7">DES.</text>
<text x="272.1" y="196.7">DATE</text>
<text x="279" y="196.7">VER.</text>
<text x="285.8" y="196.7">DATE</text>
<text x="279.2" y="199">REV.</text>
<text x="285.4" y="199">SHEET</text>
</g>
<g font-size="1.3">
<text x="30.8" y="1.3">5</text>
<text x="88.9" y="1.3">4</text>
<text x="147" y="1.3">3</text>
<text x="205" y="1.3">2</text>
<text x="263.1" y="1.3">1</text>
<text x=".5" y="28.4">D</text>
<text x="292.6" y="28.4">D</text>
<text x=".5" y="79.5">C</text>
<text x="292.6" y="79.5">C</text>
<text x=".5" y="130.6">B</text>
<text x="292.6" y="130.6">B</text>
<text x=".5" y="181.7">A</text>
<text x="292.6" y="181.7">A</text>
<text x="251.8" y="199.5">SCALE</text>
<text x="30.8" y="207.4">5</text>
<text x="88.9" y="207.4">4</text>
<text x="147" y="207.4">3</text>
<text x="205" y="207.4">2</text>
<text x="263.1" y="207.4">1</text>
</g>
</svg>
